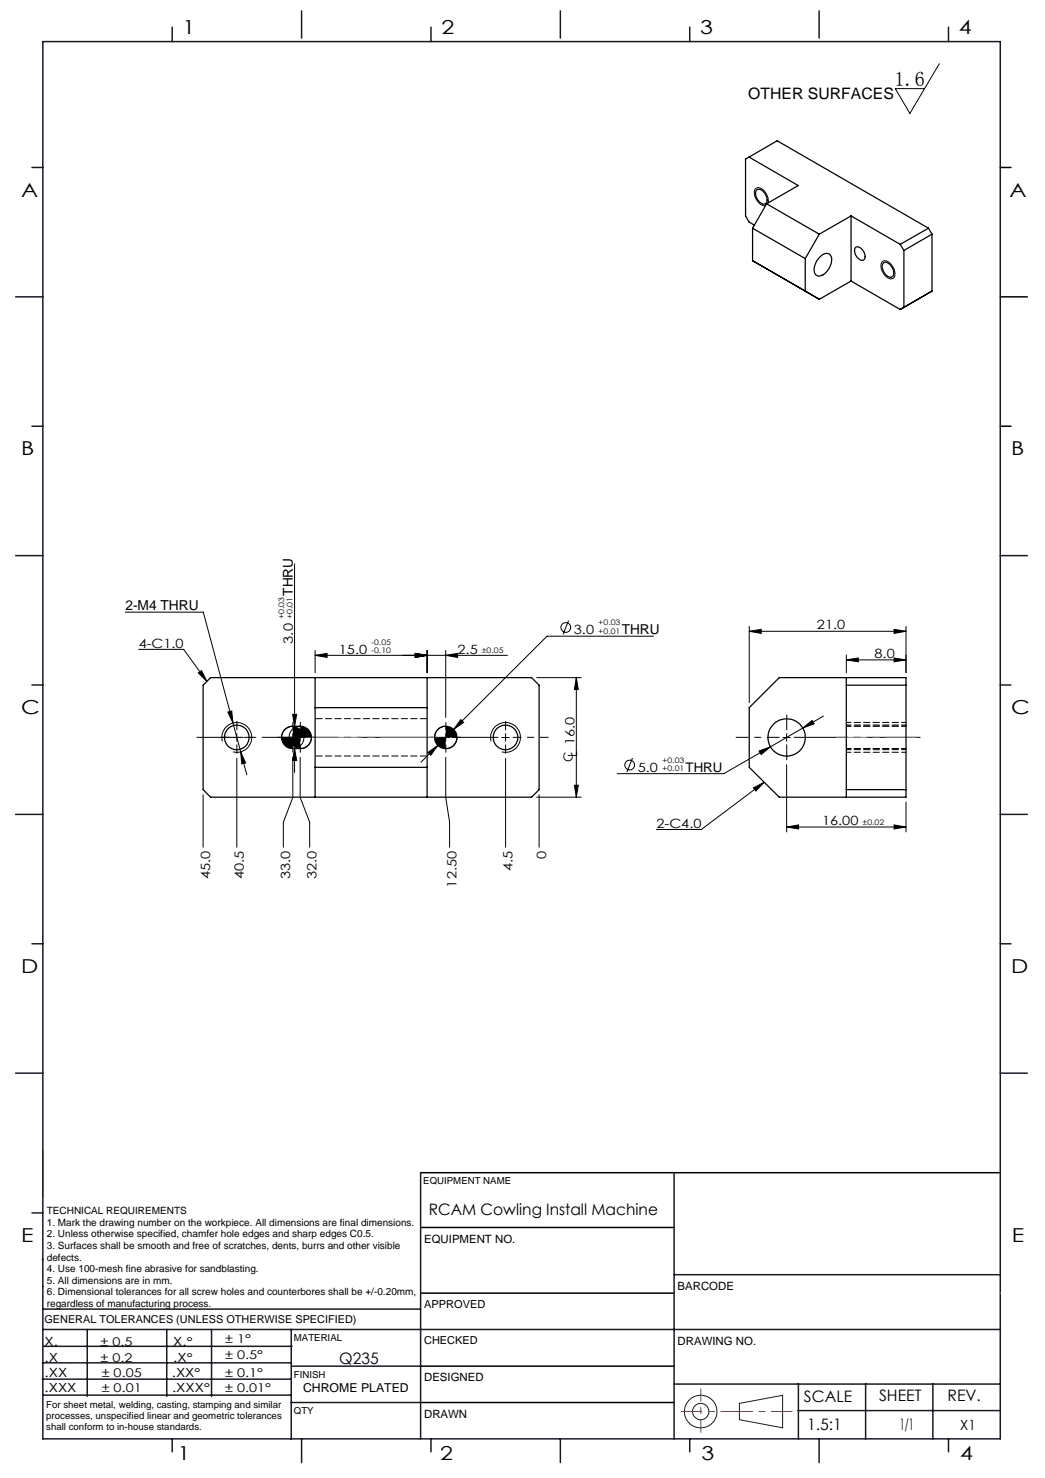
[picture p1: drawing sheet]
<svg xmlns="http://www.w3.org/2000/svg" width="210mm" height="297mm" viewBox="0 0 210 297" stroke-linecap="round" stroke-linejoin="round" font-family="sans-serif">
<g fill="none" stroke="#191924" stroke-width=".2">
<path d="M8.6 231.2v9.4M148.6 282l8.7-1.6v6.5l-8.7-1.6z"/>
<circle cx="140.8" cy="283.7" r="3.3"/>
<circle cx="140.8" cy="283.7" r="1.64"/>
</g>
<path d="M201 33.7h2.2M201 59.7h5.4M201 85.7h2.2M84.5 235.7h116.5M84.6 259.9h50.9M84.6 246.7h50.9M84.6 274.5h50.9M84.5 281.8h51" fill="none" stroke="#000" stroke-width=".3"/>
<path d="M136.9 283.6h22.3" fill="none" stroke="#f00" stroke-width=".2" stroke-dasharray="6.3 1.3 1.3 1.3" stroke-dashoffset="2.2"/>
<path d="M140.8 287.8v-8.7" fill="none" stroke="#f00" stroke-width=".2" stroke-dasharray="6.3 1.3 1.3 1.3" stroke-dashoffset="3.9"/>
<g fill="none" stroke="#191924" stroke-width=".3">
<path d="M8.6 8.4h192.4v280.7h-192.4zM34.6 5.5v2.9M60.6 2.2v5.5M86.6 5.5v2.9M112.6 2.2v5.5M138.6 5.5v2.9M164.6 2.2v5.5M190.6 5.5v2.9M6.4 33.7h2.2M3.1 59.7h5.5M6.4 85.7h2.2M3.1 111.7h5.5"/>
<path d="M201 111.7h5.4M6.4 137.7h2.2M201 137.7h2.2M3.1 163.7h5.5M201 163.7h5.4M6.4 189.6h2.2M201 189.6h2.2M3.1 215.6h5.5M201 215.6h5.4M84.5 235.7v53.4M135.5 235.7v53.4M6.4 243.7h2.2"/>
<path d="M8.5 253.1h.1M8.6 258.5h.1M135.5 256.1h65.5M8.5 277.1h49.9M8.5 273.9h49.9M8.6 267.2h192.4M8.6 263.1h75.9M8.8 270.5h49.9M17.5 267.2v13.4M33.5 267.2v13.4M42.5 267.2v13.4M58.5 267.2v22"/>
<path d="M58.6 274.5h26M135.5 278.1h65.5M160.4 278v11.1M174 278v11.1M187.5 278v11.1M8.8 280.3h49.7M34.6 289.1v2.6M58.5 281.8h26M60.6 289.1v4.8M86.6 289.1v2.6M112.6 289.1v4.8M138.6 289.1v2.6"/>
<path d="M160.4 283.5h40.5M164.6 289.1v4.8M190.6 289.1v2.6"/>
</g>
<path d="M201 259.9h.1" fill="none" stroke="#c0c0c0" stroke-width=".2"/>
<g fill="none" stroke="#000" stroke-width=".2">
<path d="M188.8 12.8l-6 10-2.9-5h5.9M154.3 40.8a2.66 2.66 0 0 0-2.1-3.1 1.23 1.23 0 0 0-.5 1.9 2.23 2.23 0 0 0 2.1 1.7M177.3 52.6a1.56 1.56 0 0 1 2.1 1 1.75 1.75 0 0 1 0 2.4 2.3 2.3 0 0 1-2.3-2.3v-.8zM59.2 113.3v41.9M25.2 123h15.7l5.9 22.3M27.9 130.5h9l4.7 6.4M39.9 135.2l.6-.4 1.1 2.1zM63.3 131.7l2.4-.4v.8zM63.3 131.7h38.7M63.3 130.7v4.5M83.4 131.3l2.4 .4-2.4 .4zM85.8 130.7v4.5"/>
<path d="M89.6 131.7l2.4-.4v.8zM89.6 130.7v13.5M107.8 136.2h9M114.3 124.7l-1.2 2.8M115.8 136.2l.4 2.4h-.8zM115.8 136.2v24M131.3 127.8h-21.4l-18.7 18.8M150.6 126.9l2.4-.4v.8zM150.6 125.9v15.3M150.6 126.9h31.5M170.1 132.6l2.4-.4v.8zM170.1 131.6v3.6"/>
<path d="M170.1 132.6h12M179.7 126.5l2.4 .4-2.4 .4zM179.7 132.2l2.4 .4-2.4 .4zM182.1 125.9v9.3M40.8 159.7v10.5M44.7 149a3 3 0 0 1 2.6-3.8 3 3 0 0 1 3.3 3.3 3 3 0 0 1-3.8 2.6M45.8 143.1l.8-.2 .2 2.4zM46.8 145.3l1.6 5.8M46.8 148.2h1.5M47.6 147.4v1.5M47.6 152.4v17.8M48.4 151.1l1 2.2-.8 .2z"/>
<path d="M48.4 151.1l1.2 4.6M58.8 143.5h.8l-.4 2.4zM58.8 145.9a2.23 2.23 0 0 0-2.2 2.3M58.8 152.2v8l-1.9 5v5M59.2 150.4l.4 2.4h-.8zM59.6 148.2h1.5a2.17 2.17 0 0 1-2.3 2.2M60.3 145.9a2.23 2.23 0 0 0-2.2 2.3M60.3 147.4v1.5M60.3 152.2v8l1.9 5v5M62.6 148.2a2.23 2.23 0 0 1-2.3 2.2M86 151.2l2-1.4-1.4 2zM88 149.8l-3.4 3.4"/>
<path d="M88.8 148.2h1.5M89.6 145.9a2.17 2.17 0 0 0-2.3 2.3M89.6 147.4v1.5M89.6 152.2v8l.7 5v5M91.2 146.6l-3.2 3.2M91.8 148.2a2.23 2.23 0 0 1-2.2 2.2M92.6 144.6l.6 .6-2 1.4zM98.7 149a3 3 0 0 1 2.6-3.8 3 3 0 0 1 3.3 3.2 3 3 0 0 1-3.8 2.7M100.8 148.2h1.5M101.6 147.4v1.5M101.6 152.4v17.8M108.3 159.7v10.5"/>
<path d="M115.4 157.8h.8l-.4 2.4zM127.1 152.3l-1.1 2.8M151.4 158.3l2.2-1.1-1.7 1.8zM152.5 150.9l2.3-.8-1.8 1.5zM153.6 157.2l-12.7 9.5h-9M154.8 150.1l-9.3 5.4h-21.5M157.3 148.2h1.5M158.1 147.4v1.5M158.1 153.7v13.5M161.3 146.3l1.9-1.5 .4 .6zM161.3 146.3l-6.5 3.8M165.5 143.9l-4.2 2.4"/>
<path d="M107.8 160.2h9M158.1 166.2l2.4-.4v.8zM158.1 166.2h24M179.7 165.8l2.4 .4-2.4 .4zM182.1 161.2v6"/>
<circle cx="113.7" cy="126.1" r=".98"/>
<circle cx="126.5" cy="153.7" r=".98"/>
</g>
<g fill="none" stroke="#000" stroke-width=".2" stroke-dasharray="15.2 1.3 1.3 1.3">
<path d="M46.1 148.2h-1.7M47.6 146.7v-1.8M47.6 149.7v1.7M49.1 148.2h1.7M57.4 148.2h-1.5M58.9 148.2h-1.5M58.9 148.2h-.8M58.9 148.2v.7M58.9 148.2h.7M58.9 148.2v-.8M58.9 149.7v1.5M58.9 146.7v-1.5"/>
<path d="M60.4 149.7v1.5M60.4 146.7v-1.5M60.4 148.2h1.5M61.9 148.2h1.5M88.1 148.2h-1.5M89.6 146.7v-1.5M89.6 149.7v1.5M91.1 148.2h1.5M101.6 146.7v-1.8M101.6 149.7v1.7M158.1 146.7v-3M158.1 149.7v3"/>
</g>
<path d="M100.1 148.2h-60.5" fill="none" stroke="#000" stroke-width=".2" stroke-dasharray="15.2 1.3 1.3 1.3" stroke-dashoffset="5.9"/>
<path d="M103.1 148.2h7.1" fill="none" stroke="#000" stroke-width=".2" stroke-dasharray="15.2 1.3 1.3 1.3" stroke-dashoffset="13.6"/>
<path d="M170.1 151.2h12M170.1 150.4h12M170.1 145.9h12M170.1 150.6h12M182.1 145.2h-12M182.1 145.7h-12M182.1 145.9h-12" fill="none" stroke="#000" stroke-width=".2" stroke-dasharray="1.3 .6" stroke-dashoffset=".3"/>
<path d="M156.6 148.2h-8.7" fill="none" stroke="#000" stroke-width=".2" stroke-dasharray="15.2 1.3 1.3 1.3" stroke-dashoffset="12.8"/>
<path d="M159.6 148.2h25.3" fill="none" stroke="#000" stroke-width=".2" stroke-dasharray="15.2 1.3 1.3 1.3" stroke-dashoffset="4.5"/>
<path d="M184.1 148.2h-16" fill="none" stroke="#808080" stroke-width=".2" stroke-dasharray="15.2 1.3 1.3 1.3" stroke-dashoffset="9.1"/>
<path d="M87.9 148.2h-26.5" fill="none" stroke="#808080" stroke-width=".2" stroke-dasharray="15.2 1.3 1.3 1.3" stroke-dashoffset="3.9"/>
<g fill="#000">
<path d="M83.4 131.3l2.4 .4-2.4 .4zM89.6 131.7l2.4-.4v.8zM63.3 131.7l2.4-.4v.8zM83.4 131.3l2.4 .4-2.4 .4z"/>
<path d="M179.7 126.5l2.4 .4-2.4 .4zM150.6 126.9l2.4-.4v.8z"/>
<path d="M58.1 148.2a2.23 2.23 0 0 0 2.2 2.2v-2.2zM60.3 145.9v2.3h2.3a2.23 2.23 0 0 0-2.3-2.3zM56.6 148.2a2.23 2.23 0 0 0 2.2 2.2v-2.2zM58.8 145.9v2.3h2.3a2.17 2.17 0 0 0-2.3-2.3zM87.3 148.2a2.17 2.17 0 0 0 2.3 2.2v-2.2zM89.6 145.9v2.3h2.2a2.23 2.23 0 0 0-2.2-2.3z"/>
<path d="M59.2 150.4l.4 2.4h-.8zM58.8 143.5h.8l-.4 2.4z"/>
<path d="M86 151.2l.6 .6 1.4-2zM92.6 144.6l-1.4 2 2-1.4zM48.4 151.1l.2 2.4 .8-.2zM45.8 143.1l1 2.2-.2-2.4zM39.9 135.2l.6-.4 1.1 2.1zM151.4 158.3l2.2-1.1-1.7 1.8zM161.3 146.3l2.3-.9-.4-.6zM152.5 150.9l.5 .7 1.8-1.5z"/>
<path d="M115.4 157.8h.8l-.4 2.4zM115.8 136.2l.4 2.4h-.8z"/>
<path d="M158.1 166.2l2.4-.4v.8zM179.7 165.8l2.4 .4-2.4 .4zM170.1 132.6l2.4-.4v.8zM179.7 132.2l2.4 .4-2.4 .4z"/>
</g>
<g fill="none" stroke="#000" stroke-width=".25">
<path d="M150.5 31.6l9.9 5.7-6.3 3.7M150.5 31.6l5.7-3.3 30.4 17.6M150.5 31.6l-.7 .4v11.4l.7 1.2 1.1 .6M152 38.2a1.21 1.21 0 0 1 1.7 .7 1.41 1.41 0 0 1 0 2.1 2.07 2.07 0 0 1-1.9-2.3zM151.2 45.9l10.6 6.1M151.2 52.4l10.6 6.1M151.2 45.9v6.5M151.2 52.4l13.4 7.7M154.1 41l10.5 6.1M154.1 41l-2.9 4.9M161.8 58.5l2.8 1.6M161.8 52v6.5"/>
<path d="M164.6 47.1l-2.8 4.9M164.7 51.6a1.32 1.32 0 0 1 2.3 0 3.4 3.4 0 0 1-2.4 3.9 1.31 1.31 0 0 1-.9-2l.4-1zM171 43.4l-6.4 3.7M171 43.4l9.9 5.7M171 56.5l9.9 5.7M171 43.4v13.1M171 56.5l-6.4 3.6M171.9 49.7a1.51 1.51 0 0 1 1.9 1.4 .79 .79 0 0 1-.2 1.1 .79 .79 0 0 1-1.2-.3 1.77 1.77 0 0 1-.5-2.2zM177.5 52.9a1.34 1.34 0 0 1 1.8 .9 1.39 1.39 0 0 1-.1 1.9 2.02 2.02 0 0 1-1.7-2.8zM180.9 49.1l.7 1.2M181.6 50.3v11.5l-.7 .4M186.6 45.9l-5.7 3.2"/>
<path d="M186.6 45.9l.7 1.2M187.3 47.1l-5.7 3.2M187.3 58.5l-6.4 3.7M187.3 47.1v11.4M187.3 58.5l-.7 .4M42.3 136.2h64.5l1.5 1.5v21l-1.5 1.5h-64.5l-1.5-1.5v-21zM63.3 136.2v24M85.8 136.2v24M156.6 136.2h25.5v24h-25.5l-6-6v-12zM170.1 136.2v24M170.1 137.7h12M57.3 146.6a3.8 3.8 0 0 1 3.5-.6 2.24 2.24 0 0 1 1.8 2.4 2.24 2.24 0 0 1-2.3 2 3.5 3.5 0 0 1-3-.6 2.26 2.26 0 0 1 0-3.2z"/>
<path d="M63.3 142.2h22.5M63.3 154.2h22.5M170.1 158.7h12"/>
<circle cx="47.6" cy="148.2" r="2.48"/>
<circle cx="89.6" cy="148.2" r="2.26"/>
<circle cx="101.6" cy="148.2" r="2.48"/>
<circle cx="158.1" cy="148.2" r="3.7"/>
</g>
<path d="M63.4 151.9h22.5M85.9 144.4h-22.5" fill="none" stroke="#000" stroke-width=".2" stroke-dasharray="1.3 .6" stroke-dashoffset="-.1"/>
<text font-size="4.1" x="179.8" y="17.2">1.6</text>
<g font-size="3.9">
<text x="36.7" y="6.9">1</text>
<text x="88.7" y="6.9">2</text>
<text x="140.7" y="6.9">3</text>
<text x="192.7" y="6.9">4</text>
<text x="4.2" y="39.5">A</text>
<text x="202.9" y="39.5">A</text>
<text x="4.2" y="91.5">B</text>
<text x="203.2" y="91.5">B</text>
<text x="4.2" y="143.5">C</text>
<text x="203.2" y="143.5">C</text>
<text x="4.2" y="195.5">D</text>
<text x="203.2" y="195.5">D</text>
<text x="4.2" y="249.6">E</text>
<text x="203.3" y="249.6">E</text>
<text x="35.7" y="293.4">1</text>
<text x="88.4" y="293.4">2</text>
<text x="141" y="293.4">3</text>
<text x="193" y="293.4">4</text>
</g>
<g font-size="3.2">
<text x="150.4" y="20">OTHER SURFACES</text>
<text x="86.2" y="244.2">RCAM Cowling Install Machine</text>
<text x="68.2" y="274.2">Q235</text>
<text x="161.6" y="281.7">SCALE</text>
<text x="176.7" y="281.5">SHEET</text>
<text x="190.4" y="281.5">REV.</text>
<text x="162.2" y="287.4">1.5:1</text>
<text x="180.8" y="287.4">1/1</text>
</g>
<g font-size="2.8">
<text x="25.2" y="122.6">2-M4 THRU</text>
<text x="193" y="287.3">X1</text>
</g>
<g font-size="2.7">
<text x="58.9" y="119.7" transform="rotate(-90 58.9 119.7)">THRU</text>
<text x="124.9" y="127.4">THRU</text>
<text x="137.8" y="155.1">THRU</text>
</g>
<g font-size="2.6">
<text x="27.9" y="130.1">4-C1.0</text>
<text x="58.9" y="129.3" transform="rotate(-90 58.9 129.3)">3.0</text>
<text x="68.1" y="131.3">15.0</text>
<text x="92" y="131.3">2.5</text>
<text x="115.3" y="127.4">3.0</text>
<text x="164.2" y="126.5">21.0</text>
<text x="175.7" y="132.2">8.0</text>
<text x="115.1" y="153.2" transform="rotate(-90 115.1 153.2)">C</text>
<text x="116" y="152.1" transform="rotate(-90 116 152.1)">L 16.0</text>
<text x="128.2" y="155.1">5.0</text>
<text x="131.9" y="166.3">2-C4.0</text>
<text x="165.2" y="165.8">16.00</text>
<text x="109.7" y="172.7" transform="rotate(-90 109.7 172.7)">0</text>
<text x="42.2" y="176.7" transform="rotate(-90 42.2 176.7)">45.0</text>
<text x="49" y="176.7" transform="rotate(-90 49 176.7)">40.5</text>
<text x="58.3" y="176.7" transform="rotate(-90 58.3 176.7)">33.0</text>
<text x="63.6" y="176.7" transform="rotate(-90 63.6 176.7)">32.0</text>
<text x="91.8" y="178.4" transform="rotate(-90 91.8 178.4)">12.50</text>
<text x="103" y="175.1" transform="rotate(-90 103 175.1)">4.5</text>
</g>
<g font-size="2.5">
<text x="8.9" y="273.6">.X</text>
<text x="8.9" y="270.4">X.</text>
<text x="34.8" y="273.7">.X°</text>
<text x="34.8" y="270.5">X.°</text>
<text x="9" y="276.7">.XX</text>
<text x="9" y="279.7">.XXX</text>
<text x="34.5" y="276.7">.XX°</text>
<text x="34.6" y="279.8">.XXX°</text>
<text x="60.9" y="279.8">CHROME PLATED</text>
</g>
<g font-size="2.4">
<text x="45.2" y="270">± 1°</text>
<text x="20.2" y="270.4">± 0.5</text>
<text x="20.2" y="273.7">± 0.2</text>
<text x="45.2" y="273.2">± 0.5°</text>
<text x="20.4" y="279.7">± 0.01</text>
<text x="20.4" y="276.7">± 0.05</text>
<text x="45.2" y="276.7">± 0.1°</text>
<text x="45.2" y="279.7">± 0.01°</text>
</g>
<g font-size="2.3">
<text x="85.2" y="249.7">EQUIPMENT NO.</text>
<text x="136.2" y="259.2">BARCODE</text>
<text x="136.2" y="270.2">DRAWING NO.</text>
<text x="85.2" y="277.6">DESIGNED</text>
<text x="85.2" y="284.9">DRAWN</text>
</g>
<g font-size="2.2">
<text x="85.2" y="262.8">APPROVED</text>
<text x="8.9" y="265.9">GENERAL TOLERANCES (UNLESS OTHERWISE SPECIFIED)</text>
<text x="85.2" y="270.1">CHECKED</text>
</g>
<g font-size="2">
<text x="9.4" y="244">TECHNICAL REQUIREMENTS</text>
<text x="9.4" y="246.3">1. Mark the drawing number on the workpiece. All dimensions are final dimensions.</text>
<text x="9.4" y="248.6">2. Unless otherwise specified, chamfer hole edges and sharp edges C0.5.</text>
<text x="9.4" y="251">3. Surfaces shall be smooth and free of scratches, dents, burrs and other visible</text>
<text x="9.4" y="253.3">defects.</text>
<text x="9.4" y="255.6">4. Use 100-mesh fine abrasive for sandblasting.</text>
<text x="9.4" y="258">5. All dimensions are in mm.</text>
<text x="9.4" y="260.3">6. Dimensional tolerances for all screw holes and counterbores shall be +/-0.20mm,</text>
<text x="9.4" y="262.6">regardless of manufacturing process.</text>
</g>
<g font-size="1.9">
<text x="85.1" y="238">EQUIPMENT NAME</text>
<text x="59.1" y="269.5">MATERIAL</text>
<text x="59.1" y="276.9">FINISH</text>
<text x="9.3" y="282.9">For sheet metal, welding, casting, stamping and similar</text>
<text x="9.3" y="285.2">processes, unspecified linear and geometric tolerances</text>
<text x="9.3" y="287.4">shall conform to in-house standards.</text>
<text x="59.1" y="284.2">QTY</text>
</g>
<g font-size="1.5">
<text x="57.1" y="124.5" transform="rotate(-90 57.1 124.5)">+0.03</text>
<text x="58.8" y="124.5" transform="rotate(-90 58.8 124.5)">+0.01</text>
<text x="120.2" y="125.6">+0.03</text>
<text x="74.6" y="129.5">-0.05</text>
<text x="74.6" y="131.2">-0.10</text>
<text x="96.8" y="131.2">±0.05</text>
<text x="120.2" y="127.3">+0.01</text>
<text x="133.1" y="153.3">+0.03</text>
<text x="133.1" y="155">+0.01</text>
<text x="173.3" y="165.7">±0.02</text>
</g>
</svg>
